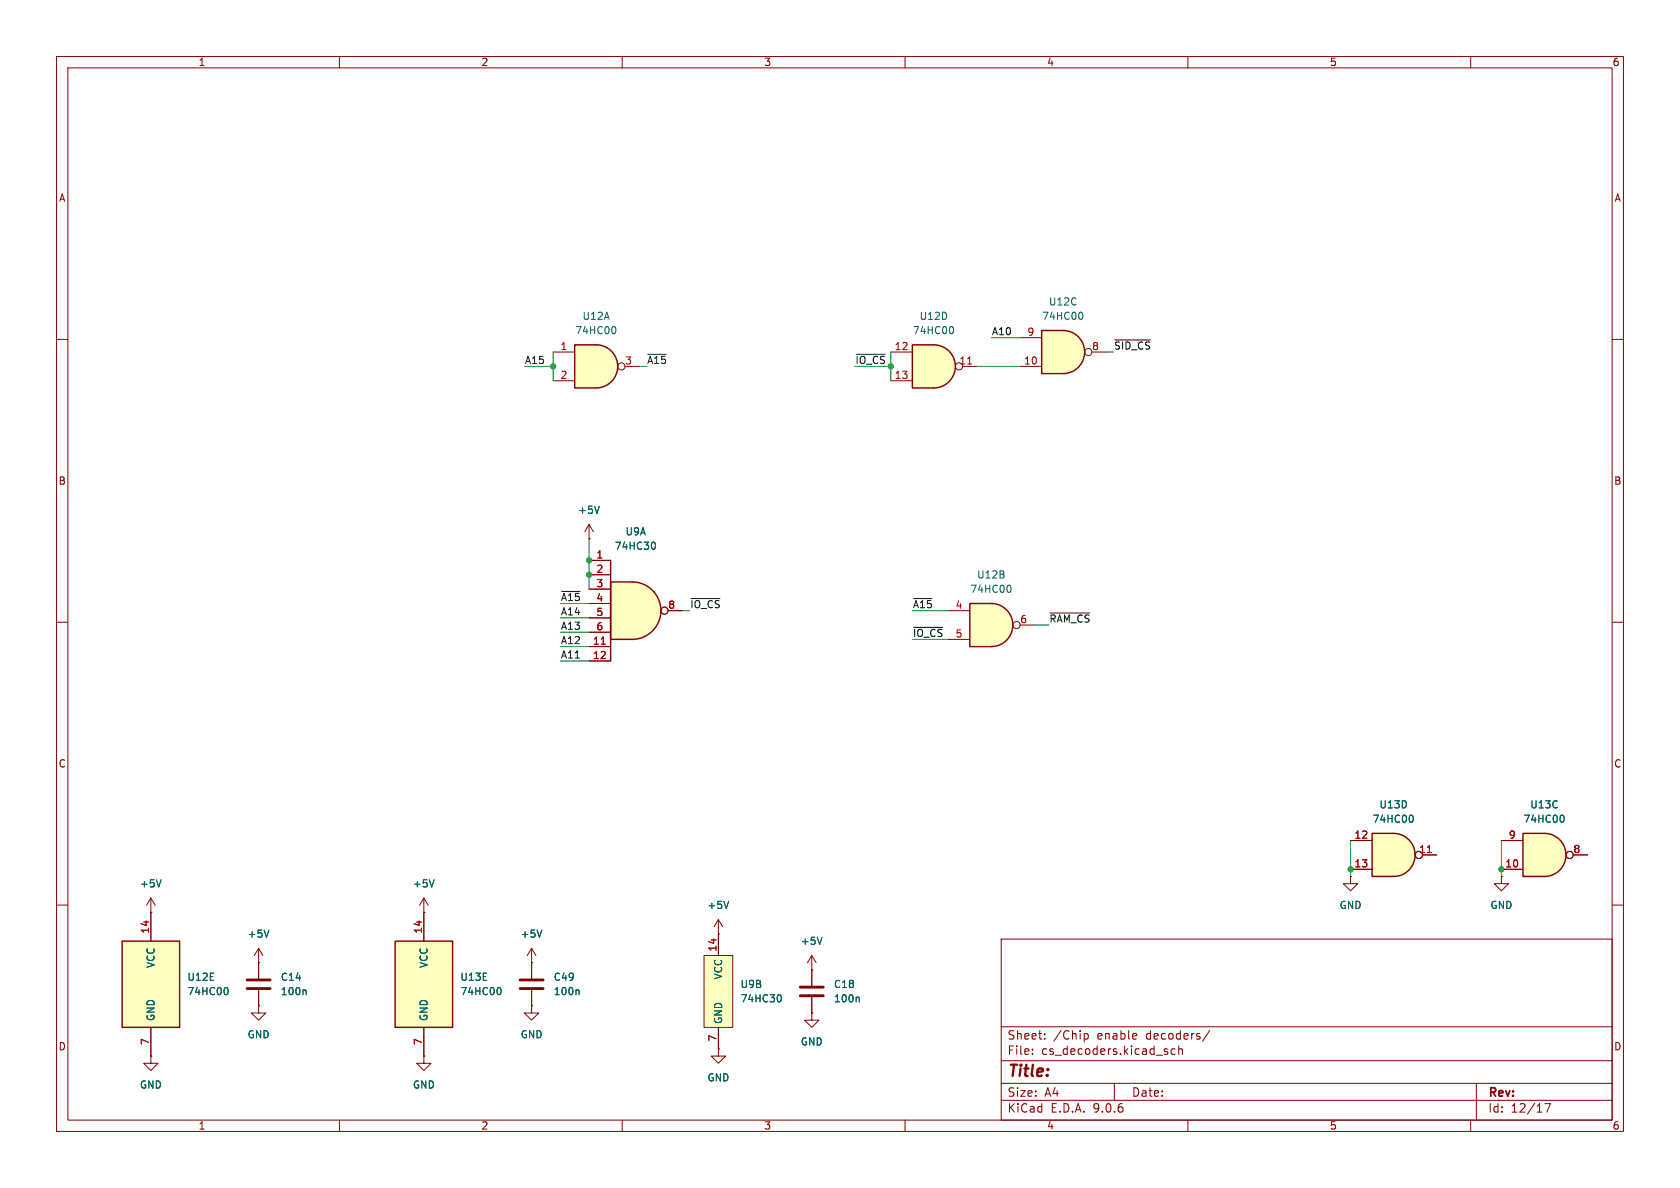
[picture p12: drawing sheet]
<svg xmlns="http://www.w3.org/2000/svg" width="297mm" height="210mm" viewBox="0 0 297 210" stroke-linecap="round" stroke-linejoin="round" font-family="sans-serif">
<g fill="none" stroke="#840000" stroke-width=".18">
<path d="M10 10h277v190h-277zM12 12h273v186h-273zM60 10v2M110 10v2M160 10v2M210 10v2M260 10v2M10 60h2M285 60h2M10 110h2M285 110h2M26.7 158.8l-.8 1.2"/>
<path d="M26.7 158.8l.7 1.2M26.7 158.8v2.5M10 160h2M26.7 161.3h.1M177 166h108v32h-108zM285 160h2M60 198v2M110 198v2M160 198v2M177 194.5h108M177 191.5h108M177 187.5h108"/>
<path d="M177 181.5h108M182.5 186.3v.1M182.5 185.5v.1M184.7 183.6v.1M184.7 182.8v.1M191.7 182.8l.4-.1 .3 .3v.4l-.2 .2h-.5M197 191.5v3M200.9 182.8l.1 .3-.8 .1M206.4 186v.3M207.7 185.5l-.4-.1-.3 .3v.4l.2 .2h.5M208.4 185.5l.2-.1 .4 .1v.9M208.4 184.9v1.5"/>
<path d="M210 198v2M213.9 182.1l-1.3 2M260 198v2M261 191.5v6.5M273.1 195.1h1l-.6 1.5"/>
</g>
<path d="M28.5 155.5l-.4 1.3" fill="none" stroke="#006464" stroke-width=".18"/>
<path d="M188 58.4a3.8 3.8 0 0 1 3.7 3.8 3.8 3.8 0 0 1-3.7 3.8z" fill="#ffffc2" stroke="#ffffc2" stroke-width=".18"/>
<path d="M184.1 58.4h3.9v7.6h-3.9z" fill="#ffffc2"/>
<path d="M184.1 58.4h3.9a3.8 3.8 0 0 1 3.7 3.8 3.8 3.8 0 0 1-3.7 3.8h-3.9z" fill="none" stroke="#840000" stroke-width=".25"/>
<g fill="none" stroke="#840000" stroke-width=".18">
<path d="M180.3 59.7h3.8M180.3 64.8h3.8M193 62.2h2.6"/>
<circle cx="192.4" cy="62.2" r=".63"/>
</g>
<path d="M191.1 55.2a.79 .79 0 0 1 0 1.3" fill="none" stroke="#006464" stroke-width=".18"/>
<path d="M165.1 61a3.8 3.8 0 0 1 3.8 3.8 3.8 3.8 0 0 1-3.8 3.8z" fill="#ffffc2" stroke="#ffffc2" stroke-width=".18"/>
<path d="M161.3 61h3.8v7.6h-3.8z" fill="#ffffc2"/>
<path d="M161.3 61h3.8a3.8 3.8 0 0 1 3.8 3.8 3.8 3.8 0 0 1-3.8 3.8h-3.8z" fill="none" stroke="#840000" stroke-width=".25"/>
<g fill="none" stroke="#840000" stroke-width=".18">
<path d="M157.5 62.2h3.8M157.5 67.3h3.8M170.2 64.8h2.5M238.8 154.9v1.3h1.2l-1.2 1.3-1.3-1.3h1.3M238.8 154.9h.1"/>
<circle cx="169.5" cy="64.8" r=".63"/>
</g>
<path d="M171.1 64.4h.7" fill="none" stroke="#a90000" stroke-width=".18"/>
<path d="M168.3 57.7a.79 .79 0 0 1 0 1.3" fill="none" stroke="#006464" stroke-width=".18"/>
<path d="M246.4 147.3a3.8 3.8 0 0 1 3.8 3.8 3.8 3.8 0 0 1-3.8 3.8z" fill="#ffffc2" stroke="#ffffc2" stroke-width=".18"/>
<path d="M242.6 147.3h3.8v7.6h-3.8z" fill="#ffffc2"/>
<path d="M242.6 147.3h3.8a3.8 3.8 0 0 1 3.8 3.8 3.8 3.8 0 0 1-3.8 3.8h-3.8z" fill="none" stroke="#840000" stroke-width=".25"/>
<g fill="none" stroke="#840000" stroke-width=".18">
<path d="M238.8 148.6h3.8M238.8 153.7h3.8M251.5 151.1h2.5"/>
<circle cx="250.8" cy="151.1" r=".63"/>
</g>
<path d="M252.3 150.7h.8" fill="none" stroke="#a90000" stroke-width=".18"/>
<path d="M249.5 144.1a.79 .79 0 0 1 0 1.3" fill="none" stroke="#006464" stroke-width=".18"/>
<path d="M273 147.3a3.8 3.8 0 0 1 3.8 3.8 3.8 3.8 0 0 1-3.8 3.8z" fill="#ffffc2" stroke="#ffffc2" stroke-width=".18"/>
<path d="M269.2 147.3h3.8v7.6h-3.8z" fill="#ffffc2"/>
<path d="M269.2 147.3h3.8a3.8 3.8 0 0 1 3.8 3.8 3.8 3.8 0 0 1-3.8 3.8h-3.8z" fill="none" stroke="#840000" stroke-width=".25"/>
<g fill="none" stroke="#840000" stroke-width=".18">
<path d="M265.4 154.9v1.3h1.3l-1.3 1.3-1.2-1.3h1.2M265.4 154.9h.1M265.4 148.6h3.8M265.4 153.7h3.8M278.1 151.1h2.6"/>
<circle cx="277.5" cy="151.1" r=".63"/>
</g>
<path d="M276.2 144.1a.79 .79 0 0 1 0 1.3" fill="none" stroke="#006464" stroke-width=".18"/>
<path d="M175.3 106.7a3.8 3.8 0 0 1 3.8 3.8 3.8 3.8 0 0 1-3.8 3.8z" fill="#ffffc2" stroke="#ffffc2" stroke-width=".18"/>
<path d="M171.4 106.7h3.9v7.6h-3.9z" fill="#ffffc2"/>
<path d="M171.4 106.7h3.9a3.8 3.8 0 0 1 3.8 3.8 3.8 3.8 0 0 1-3.8 3.8h-3.9z" fill="none" stroke="#840000" stroke-width=".25"/>
<g fill="none" stroke="#840000" stroke-width=".18">
<path d="M104.1 95.3h.1M104.1 92.7l-.7 1.3M104.1 92.7l.8 1.3M104.1 92.7v2.6M167.6 108h3.8M167.6 113h3.8M180.3 110.5h2.6"/>
<circle cx="179.7" cy="110.5" r=".63"/>
</g>
<path d="M106 89.5l-.5 1.2M178.4 103.4a.79 .79 0 0 1 0 1.3" fill="none" stroke="#006464" stroke-width=".18"/>
<path d="M105.4 61a3.8 3.8 0 0 1 3.8 3.8 3.8 3.8 0 0 1-3.8 3.8z" fill="#ffffc2" stroke="#ffffc2" stroke-width=".18"/>
<path d="M101.6 61h3.8v7.6h-3.8z" fill="#ffffc2"/>
<path d="M101.6 61h3.8a3.8 3.8 0 0 1 3.8 3.8 3.8 3.8 0 0 1-3.8 3.8h-3.8z" fill="none" stroke="#840000" stroke-width=".25"/>
<g fill="none" stroke="#840000" stroke-width=".18">
<path d="M97.8 62.2h3.8M97.8 67.3h3.8M110.5 64.8h2.5"/>
<circle cx="109.9" cy="64.8" r=".63"/>
</g>
<path d="M108.6 57.7a.79 .79 0 0 1 0 1.3" fill="none" stroke="#006464" stroke-width=".18"/>
<path d="M107.9 102.9h3.9v10.1h-3.9z" fill="#ffffc2"/>
<path d="M111.8 102.9a5.1 5.1 0 0 1 5 5.1 5.1 5.1 0 0 1-5 5z" fill="#ffffc2" stroke="#ffffc2" stroke-width=".18"/>
<path d="M107.9 99.1v17.7M107.9 102.9h3.9a5.1 5.1 0 0 1 5 5.1 5.1 5.1 0 0 1-5 5h-3.9z" fill="none" stroke="#840000" stroke-width=".25"/>
<g fill="none" stroke="#840000" stroke-width=".18">
<path d="M104.1 99.1h3.8M104.1 101.6h3.8M104.1 104.1h3.8M104.1 106.7h3.8M104.1 109.2h3.8M104.1 111.8h3.8M104.1 114.3h3.8M104.1 116.8h3.8M118.1 108h2.5M74.9 158.8l-.7 1.2M74.9 158.8l.8 1.2M74.9 158.8v2.5"/>
<path d="M74.9 161.3h.1M94 177.8v1.3h1.2l-1.2 1.2-1.3-1.2h1.3M94 177.8h.1M74.9 186.7v1.3h1.3l-1.3 1.2-1.2-1.2h1.2M74.9 186.7h.1"/>
<circle cx="117.5" cy="107.9" r=".63"/>
</g>
<path d="M106.3 113.9h.7" fill="none" stroke="#a90000" stroke-width=".18"/>
<path d="M115.6 95.8a.79 .79 0 0 1 0 1.3M76.7 155.5l-.4 1.3" fill="none" stroke="#006464" stroke-width=".18"/>
<path d="M69.8 166.4h10.2v15.2h-10.2z" fill="#ffffc2"/>
<path d="M69.8 166.4h10.2v15.2h-10.2z" fill="none" stroke="#840000" stroke-width=".25"/>
<path d="M74.9 161.3v5.1M74.9 181.6v5.1" fill="none" stroke="#840000" stroke-width=".18"/>
<path d="M88.3 174.6a.79 .79 0 0 1 0 1.2" fill="none" stroke="#006464" stroke-width=".18"/>
<path d="M21.6 166.4h10.1v15.2h-10.1z" fill="#ffffc2"/>
<path d="M21.6 166.4h10.1v15.2h-10.1z" fill="none" stroke="#840000" stroke-width=".25"/>
<g fill="none" stroke="#840000" stroke-width=".18">
<path d="M26.7 161.3v5.1M45.7 170.2h.1M45.7 177.8v1.3h1.3l-1.3 1.2-1.3-1.2h1.3M45.7 177.8h.1M45.7 167.6l-.7 1.3M45.7 167.6l.8 1.3M45.7 167.6v5.4M45.7 175v2.8M127 165.1h.1M127 162.6l-.8 1.2M127 162.6l.8 1.2M127 162.6v2.5"/>
<path d="M143.5 179.1v1.2h1.3l-1.3 1.3-1.3-1.3h1.3M143.5 179.1h.1M143.5 171.5v2.7M143.5 176.3v2.8M26.7 186.7v1.3h1.2l-1.2 1.2-1.3-1.2h1.3M26.7 186.7h.1M26.7 181.6v5.1M127 185.4v1.3h1.3l-1.3 1.3-1.3-1.3h1.3M127 185.4h.1"/>
</g>
<path d="M128.8 159.3l-.4 1.3M40 174.6a.79 .79 0 0 1 0 1.2M47.5 164.4l-.4 1.3M53.9 175l.2 .2v.6M151.7 176.3l.2 .1v.7" fill="none" stroke="#006464" stroke-width=".18"/>
<path d="M43.7 173.2h4.1M43.7 174.8h4.1M141.5 174.5h4M141.5 176h4" fill="none" stroke="#840000" stroke-width=".51"/>
<path d="M124.5 168.9h5v12.7h-5z" fill="#ffffc2"/>
<g fill="none" stroke="#840000" stroke-width=".18">
<path d="M104.1 95.3h.1M104.1 99.1h3.8M104.1 101.6h3.8M104.1 104.1h3.8M104.1 106.7h3.8M104.1 109.2h3.8M104.1 111.8h3.8M104.1 114.3h3.8M104.1 116.8h3.8M118.1 108h2.5M238.8 154.9h.1M238.8 148.6h3.8"/>
<path d="M238.8 153.7h3.8M251.5 151.1h2.5M265.4 154.9h.1M265.4 148.6h3.8M265.4 153.7h3.8M278.1 151.1h2.6M26.7 161.3h.1M26.7 161.3v5.1M45.7 170.2h.1M45.7 177.8h.1M45.7 170.2v2.8M45.7 175v2.8"/>
<path d="M74.9 161.3h.1M74.9 161.3v5.1M94 170.2h.1M94 177.8h.1M94 167.6v5.4M94 175v2.8M94 167.6l-.8 1.3M94 167.6l.7 1.3M124.5 168.9h5v12.7h-5zM127 165.1h.1M127 165.1v3.8M143.5 171.5h.1"/>
<path d="M143.5 179.1h.1M143.5 168.9l-.8 1.3M143.5 168.9l.8 1.3M143.5 168.9v5.3M143.5 176.3v2.8M26.7 186.7h.1M26.7 181.6v5.1M74.9 186.7h.1M74.9 181.6v5.1M127 185.4h.1M127 181.6v3.8"/>
<circle cx="117.5" cy="107.9" r=".63"/>
<circle cx="250.8" cy="151.1" r=".63"/>
<circle cx="277.5" cy="151.1" r=".63"/>
</g>
<g fill="none" stroke="#006464" stroke-width=".18">
<path d="M106 89.5l-.5 1.2M115.6 95.8a.79 .79 0 0 1 0 1.3M28.5 155.5l-.4 1.3M76.7 155.5l-.4 1.3M128.8 159.3l-.4 1.3M249.5 144.1a.79 .79 0 0 1 0 1.3M276.2 144.1a.79 .79 0 0 1 0 1.3M40 174.6a.79 .79 0 0 1 0 1.2M47.5 164.4l-.4 1.3M53.9 175l.2 .2v.6M88.3 174.6a.79 .79 0 0 1 0 1.2M95.8 164.4l-.4 1.3"/>
<path d="M102.2 175l.2 .2v.6M137.8 175.8a.79 .79 0 0 1 0 1.3M145.3 165.7l-.4 1.2M151.7 176.3l.2 .1v.7"/>
</g>
<path d="M91.9 173.2h4.1M91.9 174.8h4.1" fill="none" stroke="#840000" stroke-width=".51"/>
<path d="M114.5 62.6h3.3M151.4 62.6h5.1M197.1 60.1h6.3M99.3 104.5h3.2M122.1 105.8h5.2M161.5 105.8h3.3M161.5 110.9h5.1M185.6 108.4h7.1" fill="none" stroke="#0f0f0f" stroke-width=".18"/>
<g fill="none" stroke="#009600" stroke-width=".18">
<path d="M175.3 59.7h5M92.7 64.8h5.1M97.8 62.2v5.1M113 64.8h1.3M151.1 64.8h6.4M157.5 62.2v5.1M172.7 64.8h7.6M195.6 62.2h1.2M104.1 95.3v8.8M99.1 116.8h5M99.1 114.3h5M99.1 111.8h5"/>
<path d="M99.1 106.7h5M99.1 109.2h5M120.6 108h1.3M161.3 113h6.3M161.3 108h6.3M182.9 110.5h2.5M238.8 148.6v6.3M265.4 148.6v6.3"/>
</g>
<path d="M106.3 113.9h.7M252.3 150.7h.8" fill="none" stroke="#a90000" stroke-width=".18"/>
<g fill="#009600" stroke="#009600" stroke-width=".18">
<circle cx="104.1" cy="101.6" r=".46"/>
<circle cx="104.1" cy="99.1" r=".46"/>
<circle cx="97.8" cy="64.8" r=".46"/>
<circle cx="265.4" cy="153.7" r=".46"/>
<circle cx="238.8" cy="153.7" r=".46"/>
</g>
<text font-size="2.8" fill="#840000" x="178" y="190.9">Title:</text>
<g font-size="2.1" fill="#840000">
<text x="178" y="184">Sheet:</text>
<text x="186.2" y="184">/Chip</text>
<text x="194" y="184">enable</text>
<text x="202.8" y="184">decoders/</text>
<text x="178" y="186.7">File:</text>
<text x="184.1" y="186.7">cs_decoders.kicad_sch</text>
<text x="178" y="196.9">KiCad</text>
<text x="178" y="194.1">Size:</text>
<text x="184.7" y="194.1">A4</text>
<text x="185.7" y="196.9">E.D.A.</text>
<text x="193.3" y="196.9">9.0.6</text>
<text x="200" y="194.1">Date:</text>
<text x="263" y="194.3">Rev:</text>
<text x="263" y="196.9">Id:</text>
<text x="267.1" y="196.9">12/17</text>
</g>
<g font-size="1.8" fill="#840000">
<text x="35" y="11.9">1</text>
<text x="85" y="11.9">2</text>
<text x="135" y="11.9">3</text>
<text x="185" y="11.9">4</text>
<text x="235" y="11.9">5</text>
<text x="285" y="11.9">6</text>
<text x="10.3" y="35.9">A</text>
<text x="285.3" y="35.9">A</text>
<text x="10.3" y="85.9">B</text>
<text x="285.3" y="85.9">B</text>
<text x="10.3" y="135.9">C</text>
<text x="285.3" y="135.9">C</text>
<text x="10.3" y="185.9">D</text>
<text x="285.3" y="185.9">D</text>
<text x="35" y="199.9">1</text>
<text x="85" y="199.9">2</text>
<text x="135" y="199.9">3</text>
<text x="185" y="199.9">4</text>
<text x="235" y="199.9">5</text>
<text x="285" y="199.9">6</text>
</g>
<g font-size="1.8" fill="#006464">
<text x="101.6" y="59.3">74HC00</text>
<text x="102.9" y="56.7">U12A</text>
<text x="161.3" y="59.3">74HC00</text>
<text x="162.5" y="56.7">U12D</text>
<text x="184.1" y="56.7">74HC00</text>
<text x="185.3" y="54.2">U12C</text>
<text x="102.1" y="91">+5V</text>
<text x="110.5" y="94.8">U9A</text>
<text x="108.6" y="97.4">74HC30</text>
<text x="171.4" y="105">74HC00</text>
<text x="172.6" y="102.5">U12B</text>
<text x="243.8" y="143.1">U13D</text>
<text x="270.4" y="143.1">U13C</text>
<text x="242.6" y="145.6">74HC00</text>
<text x="269.2" y="145.6">74HC00</text>
<text x="24.6" y="157.1">+5V</text>
<text x="72.9" y="157.1">+5V</text>
<text x="125" y="160.9">+5V</text>
<text x="236.7" y="160.9">GND</text>
<text x="263.4" y="160.9">GND</text>
<text x="43.7" y="166">+5V</text>
<text x="91.9" y="166">+5V</text>
<text x="141.5" y="167.2">+5V</text>
<text x="27.5" y="171.2" transform="rotate(-90 27.5 171.2)">VCC</text>
<text x="33" y="173.6">U12E</text>
<text x="49.5" y="173.6">C14</text>
<text x="75.8" y="171.2" transform="rotate(-90 75.8 171.2)">VCC</text>
<text x="81.3" y="173.6">U13E</text>
<text x="97.8" y="173.6">C49</text>
<text x="127.9" y="173.2" transform="rotate(-90 127.9 173.2)">VCC</text>
<text x="33" y="176.1">74HC00</text>
<text x="49.5" y="176.1">100n</text>
<text x="81.3" y="176.1">74HC00</text>
<text x="97.8" y="176.1">100n</text>
<text x="130.8" y="177.4">74HC30</text>
<text x="130.8" y="174.9">U9B</text>
<text x="147.3" y="177.4">100n</text>
<text x="147.3" y="174.9">C18</text>
<text x="27.5" y="180.6" transform="rotate(-90 27.5 180.6)">GND</text>
<text x="43.7" y="183.7">GND</text>
<text x="75.8" y="180.6" transform="rotate(-90 75.8 180.6)">GND</text>
<text x="91.9" y="183.7">GND</text>
<text x="127.9" y="181.1" transform="rotate(-90 127.9 181.1)">GND</text>
<text x="141.5" y="185">GND</text>
<text x="125" y="191.4">GND</text>
<text x="24.6" y="192.6">GND</text>
<text x="72.9" y="192.6">GND</text>
</g>
<g font-size="1.8" fill="#0f0f0f">
<text x="175.3" y="59.3">A10</text>
<text x="92.7" y="64.4">A15</text>
<text x="114.3" y="64.4">~{A15}</text>
<text x="196.8" y="61.9">~{SID_CS}</text>
<text x="99.1" y="106.3">~{A15} 4</text>
<text x="121.9" y="107.6">~{IO_CS}</text>
<text x="161.3" y="107.6">~{A15}</text>
<text x="99.1" y="111.4">A13</text>
<text x="99.1" y="108.9">A14</text>
<text x="99.1" y="114">A12</text>
<text x="161.3" y="112.7">~{IO_CS}5</text>
<text x="185.4" y="110.1">~{RAM_CS}</text>
<text x="99.1" y="116.5">A11</text>
</g>
<g font-size="1.8" fill="#a90000">
<text x="181.5" y="59.4">9</text>
<text x="99" y="62">1</text>
<text x="110.4" y="64.5">3</text>
<text x="158.1" y="62">12</text>
<text x="169.5" y="64.5">11</text>
<text x="180.9" y="64.5">10</text>
<text x="193" y="62">8</text>
<text x="99" y="67.1">2</text>
<text x="158.1" y="67.1">13</text>
<text x="105.3" y="98.8">1</text>
<text x="105.3" y="101.3">2</text>
<text x="105.3" y="103.9">3</text>
<text x="105.3" y="106.4">4</text>
<text x="118" y="107.7">8</text>
<text x="168.8" y="107.7">4</text>
<text x="105.3" y="109">5</text>
<text x="105.3" y="111.5">6</text>
<text x="180.3" y="110.2">6</text>
<text x="104.7" y="114">11</text>
<text x="104.7" y="116.6">12</text>
<text x="239.4" y="148.3">12</text>
<text x="266.6" y="148.3">9</text>
<text x="239.4" y="153.4">13</text>
<text x="250.8" y="150.9">11</text>
<text x="266" y="153.4">10</text>
<text x="278.1" y="150.9">8</text>
<text x="26.4" y="165.1" transform="rotate(-90 26.4 165.1)">14</text>
<text x="74.7" y="165.1" transform="rotate(-90 74.7 165.1)">14</text>
<text x="126.7" y="168.3" transform="rotate(-90 126.7 168.3)">14</text>
<text x="26.4" y="184.9" transform="rotate(-90 26.4 184.9)">7</text>
<text x="74.7" y="184.9" transform="rotate(-90 74.7 184.9)">7</text>
<text x="126.7" y="184.2" transform="rotate(-90 126.7 184.2)">7</text>
</g>
<text font-size="1.8" fill="#009600" x="151.1" y="64.4">~{IO_CS}</text>
</svg>
